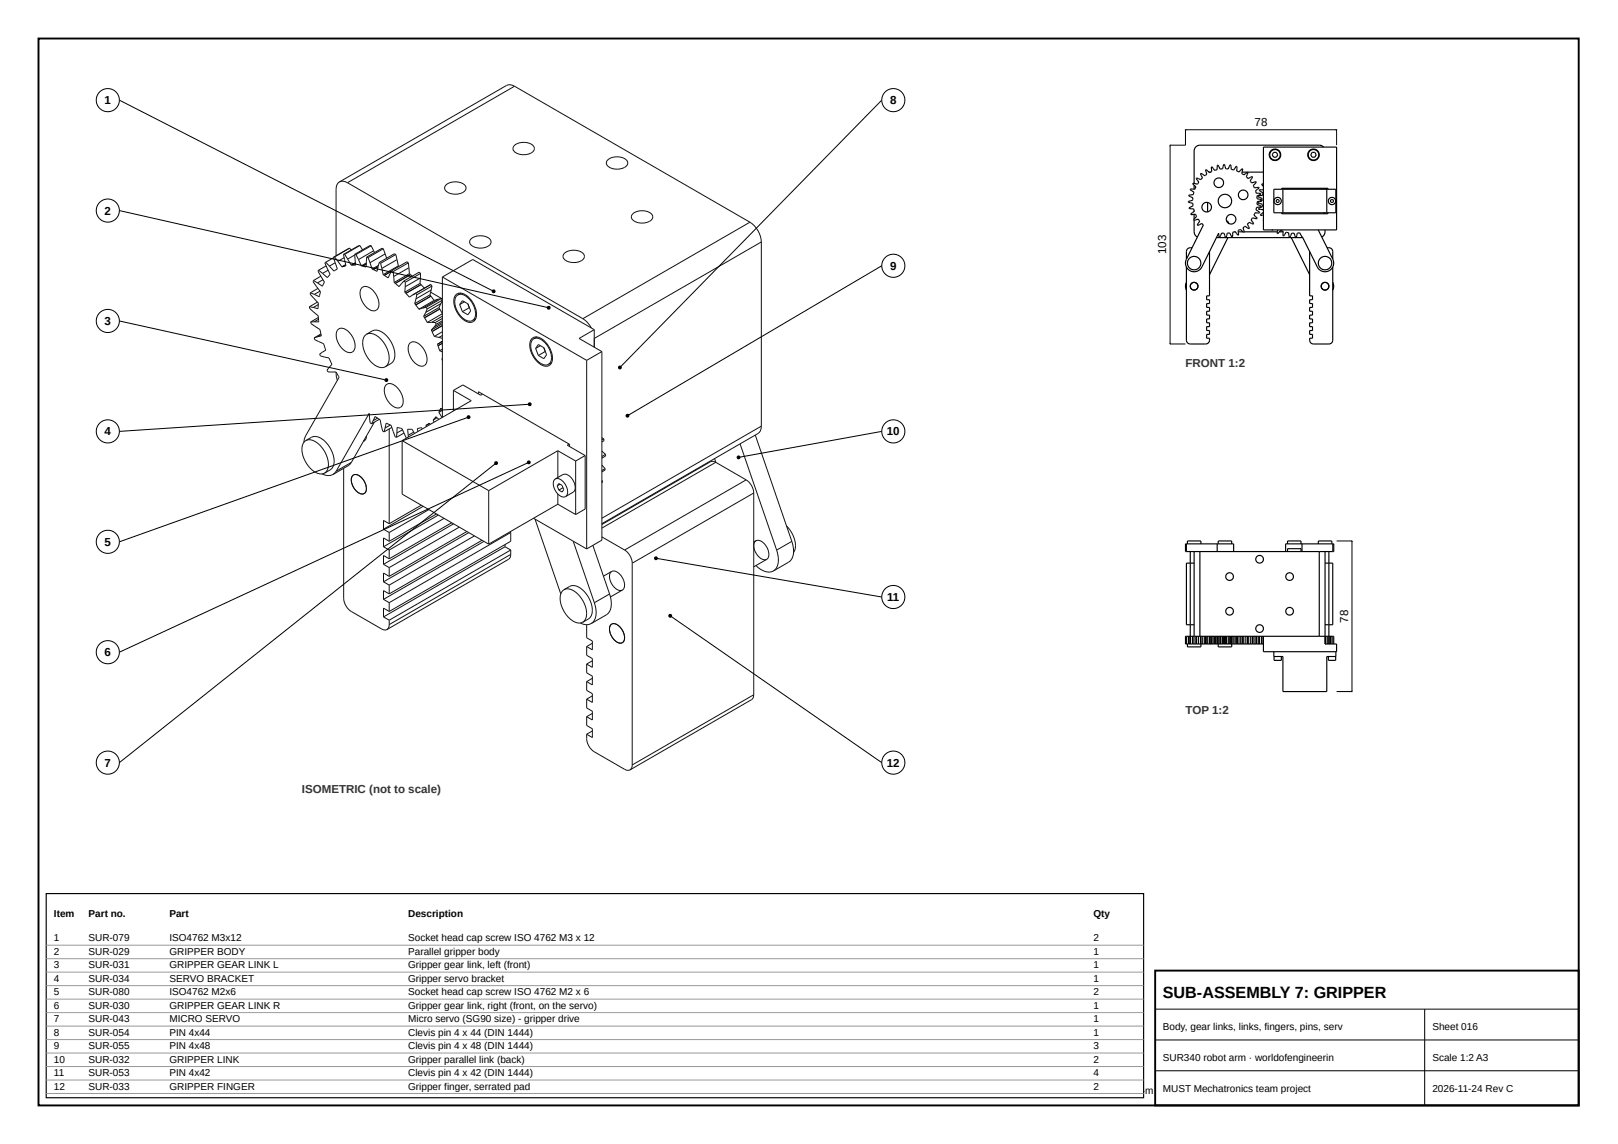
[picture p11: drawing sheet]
<svg xmlns="http://www.w3.org/2000/svg" width="420mm" height="297mm" viewBox="0 0 420 297" stroke-linecap="round" stroke-linejoin="round" font-family="sans-serif">
<path d="M10 10h400v277h-400zM300 252h110v35h-110z" fill="none" stroke="#000" stroke-width=".5"/>
<path d="M31 26l97.2 49.6M347.1 37.7v-4h-39.2v4h-4v51.6h4M347.1 140.4h4v39.1h-4M300 262h110M300 270h110M300 278h110M370 262v25" fill="none" stroke="#000" stroke-width=".26"/>
<g fill="none" stroke="#111" stroke-width=".26">
<path d="M133.6 22.4a2.1 2.1 0 0 0-2.1-.2l-43.4 25M133.6 22.4l61.2 35.3M133.6 22.4l-43.4 25M133.7 37.7a3.7 3.7 0 0 1 5 .6 1.51 1.51 0 0 1-1.4 1.7 3.4 3.4 0 0 1-4.1-1.2l.1-.5zM88.1 47.2a2.05 2.05 0 0 0-.8 2v17.2M88.1 47.2a2.1 2.1 0 0 1 2.1 .2M90.2 47.4l61.2 35.3M115.9 47.9a3.7 3.7 0 0 1 5.1 .6 1.52 1.52 0 0 1-1.4 1.7 3.5 3.5 0 0 1-4.1-1.1v-.6zM157.9 41.4a3.7 3.7 0 0 1 5.1 .6 1.51 1.51 0 0 1-1.4 1.7 3.4 3.4 0 0 1-4.1-1.1v-.6zM164.4 55.4a3.7 3.7 0 0 1 5.1 .6 1.51 1.51 0 0 1-1.4 1.7 3.4 3.4 0 0 1-4.1-1.1v-.6zM194.8 57.7a6.5 6.5 0 0 1 2.9 5.1M194.8 57.7l-43.4 25"/>
<path d="M80.4 79.6v.4l2.2 2 .2 1.6-1.2-.1M80.4 79.6l1 .2M80.6 76v.4l2.1 2.3-.1 1.1M80.6 76l1 .4M81.4 72.8l-.1 .3 1.9 2.6-.3 1.3-1.3-.6M81.4 72.8l1 .6M82.4 78.4l-2 1.2M82.6 74.9l-2 1.1M82.6 79.8v.3l-1.2-.3M82.6 79.8h.1M82.7 79.1l-1.3 .7M82.7 70.2l-.1 .2 .7 1.3"/>
<path d="M82.7 70.2l1.1 .8M83.1 75.6l-1.5 .8M83.3 71.7l.9 1.5-.5 1.1-1.3-.9M83.3 71.7l-1.9 1.1M83.8 71l1.2 1.1 .2-.2M83.9 72.6l-1.5 .8M84.6 68.1l-.2 .2 1.3 2.9-.5 .7M84.6 68.1l.9 1M84.7 69l-2 1.2M85.2 71.9h.1M85.2 70.2l-1.4 .8M85.5 69.1l1.2 1.3 .2-.2"/>
<path d="M86.6 66.8l1 3-.7 .4M86.6 66.8l.3-.1 .8 1.1M86.6 66.9l-2 1.2M86.9 70.2h.1M87 68.2l-1.5 .9M87.7 67.8l1.1 1.5M89 69.2l.8-.4-.8 .4M89 69.2l-.2 .1M89 69.2h.1M89.2 66.1l.6 2.9-.8 .2M89.4 66.9l-1.7 .9M89.5 66l-.3 .1"/>
<path d="M89.5 66l.8 1.3M89.8 68.7l-1 .6M90.3 67.3l.9 1.5M90.8 64.4l-.3 .1M90.8 64.4l.4 .5M90.8 64.4l-4.2 2.4M91.5 68.8h-.3M91.5 68.8h.1M92.1 66l.3 2.8h-.9M92.1 66l.3 .1M92.1 66.2l-1.8 1.1M92.3 68.2l-1.1 .6"/>
<path d="M92.3 68.3l-.8 .5M92.4 66.1l.7 1.3M93.1 67.4l.7 1.6M93.5 63.7l-4.3 2.4M93.5 63.7l.6 1.2M93.5 63.7l-4 2.3M93.8 69l.3 .1M94 74.7a1.82 1.82 0 0 1 2.4 .3 4.4 4.4 0 0 1 1.6 5.3 2.15 2.15 0 0 1-3.1-.8 4 4 0 0 1-.9-4.8zM94.1 69.1l1-.6-1 .6M94.1 69.1h.1M95.1 68.3l-1.3 .7M95.2 66.7l-.1 2.6-1-.2"/>
<path d="M95.2 66.7l.4 .2M95.6 66.9l.5 1.3M96.1 68.2l.5 1.7M96.4 63.8h-.3l-4 2.2M96.4 63.8l.6 1.3M96.4 63.8l-4 2.3M96.6 69.9l.3 .1M96.9 70h.1M97 65.1l.2 .5M97 65.1l-3.9 2.3M98.2 69.3l-1.3 .7M98.2 69.2l-1.3 .8"/>
<path d="M98.3 68.9l-1.7 1M98.5 68.2l-.6 2.2-1-.4M98.5 68.2l.3 .2M98.8 68.4l.4 1.3M99.2 69.7l.3 1.6M99.5 71.3l.3 .2M99.5 64.6l-.3-.1-4 2.2M99.5 64.6l.5 1.3M99.5 64.6l-3.9 2.3M99.8 71.5h.1M100 65.9l.4 1.2M100 65.9l-3.9 2.3"/>
<path d="M101.6 70.5l-1.8 1M101.7 70.4l-1.9 1.1M101.7 70.3l-.9 1.8-1-.6M101.7 70.3l.4 .2M102.1 70.5l.1 1.3M102.2 71.8l.2 1.5M102.4 73.3l.2 .3M102.6 73.6h.1M102.8 66.1l-.4-.2-3.9 2.3M102.8 66.1l.3 1.3M102.8 66.1l-4 2.3M103.1 67.4l.4 1.6"/>
<path d="M103.1 67.4l-3.9 2.3M103.5 69l.1 .2M103.5 69l-4 2.3M104.9 72.9l-1.3 1.5-.9-.8M104.9 72.9l.4 .4M105.1 75.9l.3 .2M105.2 74.4l-.1 1.5M105.3 73.3l-.1 1.1M105.4 76.1v.1M105.4 76.2l.9 .9 .9-.5M106 68.2l-.3-.2-4 2.3M106 68.2l.2 1.3"/>
<path d="M106 68.2l-3.9 2.3M106.2 69.5l.1 1.6M106.2 69.5l-4 2.3M106.3 71.1l.3 .2M106.3 71.1l-3.9 2.2M106.6 71.3h.1M106.6 71.3l-4 2.3M106.6 71.3l.5 .4M107.7 78.8l.3 .3M108 79.1v.1M108 79.2l.8 1.1M108 77.6l-.3 1.2"/>
<path d="M108.2 76.5l-.2 1.1M108.2 76.5l-.3-.4-.7 .5M109.1 73.6l.2 .3M109.1 73.6l-4 2.3M109.2 72.2l-.1 1.4M109.2 72.2l-4 2.2M109.2 71l-.3-.3-4 2.2M109.2 71v1.2M109.2 71l-3.9 2.3M109.3 73.9h.1M109.3 73.9l-3.9 2.2M109.4 73.9l.8 .9"/>
<path d="M109.4 73.9l-4 2.3M109.8 80l-1 .3M110.7 79.8l.2 .4M110.7 79.8l-.9 .2M111.7 76.5l.2 .4M111.7 76.5l-4 2.3M111.8 75.9l3.1 1.7M111.9 73.9l.3 .3M111.9 73.9l-.8 .4M111.9 73.9l-4.7 2.7M111.9 76.9h.1M111.9 76.9l-3.9 2.2"/>
<path d="M111.9 76.9l.8 1.1M111.9 76.9l-3.9 2.3M112 75.3l-.3 1.2M112 75.3l-4 2.3M112.2 74.2l-.2 1.1M112.2 74.2l-4 2.3M112.7 78l-3.9 2.3M113.8 77.7l-1.1 .3M113.8 77.7l-4 2.3M114 79.9l.2 .3M114 79.9l-4 2.2M114.5 78.8l-.5 1.1"/>
<path d="M114.5 78.8l-3.9 2.3M114.6 77.5l.3 .4-4 2.3M114.6 77.5l-.8 .2M114.6 77.5l-3.9 2.3M114.9 77.9l-.4 .9M114.9 71.9l7.9-4.5 31.5 18.2M114.9 71.9l37.5 21.7M114.9 71.9v36.5M114.9 77.8h-.1M118.3 76.6a2.27 2.27 0 0 1 3.4 .5 5.2 5.2 0 0 1 1.7 5.9 1.77 1.77 0 0 1-2.6 .3 6 6 0 0 1-2.7-6.3zM118.9 76.6l1-.2a5.3 5.3 0 0 1 3.4 6.1l-.6 .7M118.9 76.6a3.4 3.4 0 0 0 0 4.4 3.4 3.4 0 0 0 3.8 2.2"/>
<path d="M119.4 79.1l.7 1.8M119.7 76.1l-.8 .5M120.6 78.4l-1.2 .7M121.5 78.9l.7 1.8-.7 1-1.4-.8M121.5 78.9l-1.4-.8-.7 1M121.9 79.9l-1.8 1M122.4 61.9a3.7 3.7 0 0 1 5.1 .6 1.52 1.52 0 0 1-1.4 1.7 3.4 3.4 0 0 1-4.1-1.1v-.6zM146.7 65.7a3.7 3.7 0 0 1 5 .6 1.52 1.52 0 0 1-1.4 1.7 3.4 3.4 0 0 1-4.1-1.2l.1-.5zM197.7 62.8v47.8M197.7 62.8l-43.4 25.1M80.7 83.6l.1 .4 2.3 1.5 .3 1.3M81.6 87.7l.1 .5 2.3 1 .5 1.3"/>
<path d="M81.6 83.5l-.9 .1M82.4 87.4l-.8 .3M82.7 82.4l-2 1.2M82.7 82.9l-1.1 .6M83.3 86.7l-1.7 1M83.4 86.8h.1M83.4 86.8l.1 .4-1.1 .2M83.4 86.9l-1 .5M84.5 90.5h.1M84.5 90.5l.1 .4-1.6 1 .2 .5 2.2 .5 .8 1.7-1.3 1.5 .3 .4 2 .1 .8 1.2M87.3 96.6l.3 2.1M87.8 85.6a2.02 2.02 0 0 1 2.9 .7 4.3 4.3 0 0 1 1.1 4.8 2.16 2.16 0 0 1-3.1-.8 4 4 0 0 1-.9-4.7z"/>
<path d="M88 97.8h.1M88 97.8l.1 .1-8.7 15.3-.5 1.6M95.2 86.8a3.3 3.3 0 0 1 5.2 .4 6.6 6.6 0 0 1 1.9 6.3l-.8 .9-1.4 .8M95.2 86.8a3.4 3.4 0 0 0-.7 4.1 6.2 6.2 0 0 0 4.8 4.5l.8-.2M95.2 86.8a3.3 3.3 0 0 1 3.7 1.3 6.5 6.5 0 0 1 1.9 6.3l-.7 .8M100.3 99.9a2.03 2.03 0 0 1 2.9 .8 4.3 4.3 0 0 1 1.1 4.8 2.16 2.16 0 0 1-3.1-.8 4 4 0 0 1-.9-4.8zM106.4 89.1a2.02 2.02 0 0 1 3 .7 4.3 4.3 0 0 1 1.1 4.9 2.16 2.16 0 0 1-3.1-.8 4 4 0 0 1-1-4.8zM110 82.1l.2 .4M110.2 82.5h.1M110.3 82.5l.7 1.2M110.6 81.1l-.6 1M110.9 80.2l-.3 .9"/>
<path d="M112 85.7l.2 .4M112.1 83.7h.9M112.1 83.7h-1.1M112.2 86.1h.1M112.2 86.1l.6 1.2M112.7 84.9l-.7 .8M112.8 87.3l1.2 .3M113 83.7l.3 .5M113.3 84.2l-.6 .7M113.6 89.4l.1 .3M113.7 89.7l.1 .1M113.8 89.8l.4 1.3"/>
<path d="M114 87.6l.9 .2M114.2 80.2h.1M114.2 91.1l.7 .3M114.2 80.2l-4 2.3M114.2 80.2l.7 1.2M114.2 80.2l-3.9 2.3M114.8 93.5l.1 .1M114.9 93.5h.1M114.9 93.4l-.1 .1M114.9 93.1l-.1 .4M114.9 90.6l-.7 .5M114.9 89.1l-1.1 .7"/>
<path d="M114.9 89.1l-1.2 .6M114.9 88.6l-1.3 .8M114.9 87.1l-.9 .5M114.9 86.1l-2.1 1.2M114.9 84.5l-2.7 1.6M114.9 84l-2.9 1.7M114.9 83.7l-2.2 1.2M114.9 83.3l-1.6 .9M114.9 82.7l-1.9 1M114.9 82.1l-2.8 1.6M114.9 81.4l-3.9 2.3M123.6 82.7l-.9 .5"/>
<path d="M138.1 88a2.27 2.27 0 0 1 3.3 .5 5.3 5.3 0 0 1 1.7 5.9 1.79 1.79 0 0 1-2.6 .3 6 6 0 0 1-2.7-6.3zM138.6 88l1-.2a5.3 5.3 0 0 1 3.4 6.1l-.6 .7M138.6 88a3.4 3.4 0 0 0 0 4.4 3.4 3.4 0 0 0 3.8 2.2M139.1 90.5l.7 1.8M139.4 87.5l-.8 .5M140.3 89.7l-1.2 .8M141.2 90.2l.4 1.1M141.2 90.3l.7 1.8-.7 1-1.4-.8M141.2 90.3l-1.4-.9-.7 1.1M141.6 91.3l-1.8 1M141.6 91.3h.1M143.3 94.1l-.9 .5"/>
<path d="M151.4 82.7a6.3 6.3 0 0 1 2.2 2.4M152.4 93.6v48.9M154.3 85.6v4.5M154.3 85.6l-3.9 2.3 5.9 3.4M156.3 91.3l-3.9 2.3M156.3 91.3v48.9l-3.9 2.3M79.4 114.4a3.3 3.3 0 0 1 5.2 .4 6.5 6.5 0 0 1 1.9 6.3l-.7 .9-1.5 .8M79.4 114.4a4 4 0 0 0-.4 4.8 5.8 5.8 0 0 0 4.5 3.9l.8-.3M79.4 114.4a3.3 3.3 0 0 1 3.8 1.3 6.6 6.6 0 0 1 1.8 6.3l-.7 .8M94.6 114.5l-.2 .1M95.2 113.2l-.2 .8-.4 .5M96.5 110l-.4-.2-.2-2.5-8.6 15"/>
<path d="M96.9 109.2l-.4 .8M96.9 109.2l.5-1.1 1.3 .9 .7 2.9 .3 .2M97.2 109.6l-6 10.4M98.1 108.6l-1.2 .6M98.5 108.9l-2 1.1M100 111.1l-.3 1M101.1 111.3v24.7M101.3 110.3l-1-.5-.3 1.3M101.3 110.3h.1M101.3 110.3l.3 .1 1 3 .4 .1M101.4 110.3l-1.4 .8M101.8 111l-2.1 1.1"/>
<path d="M103.1 112.4v-1.4l1.3 .3 1.1 2.5M103.1 112.4l-.1 1.1M104.4 114.4l22.5 13M104.4 114.4v13.9l22.5 13M104.5 111.6l-1.4 .8M104.9 112.4l-1.9 1.1M106 113v.5M106.7 111.5l-.8-.1 .1 1.6M106.7 111.5h.1M106.8 111.5l.2-.1 .6 1.1M107.4 112.2l-1.4 .8M109.7 111.4l-.3-.4-1 .3 .1 .7"/>
<path d="M110.6 110.5l.1 .3M111.3 110.1l.2-.2-.9 .6M111.3 110.1l-.7 .4M111.3 110v.1M111.3 110l.2-.1 .2 .3M112.5 109l.2 .6M113 108.4l-.5 .6M113.1 108.4h-.1M113.1 108.4l.1-.2 .8 .7M113.3 108.3l-.3 .1M113.5 108.5l-1 .5M114 107l.8 1.4"/>
<path d="M114.4 106.2l-.4 .8M114.4 106.2l.1-.2 .4 .2M114.6 106.1l-.2 .1M114.9 106.5l-.9 .5M117.7 101.4l4.7 2.6-18 10.4M117.7 101.4l2.5-1.5 4.6 2.7 .5-.3M117.7 101.4v5.3M124.3 102.3v-.6l23.6 13.7v.5M144.9 117l4.6 2.7M144.9 117l-18 10.4M144.9 117v7M147.8 115.3l-.5 .3 4.7 2.7"/>
<path d="M149.5 119.7v13.9M152 118.3l-2.5 1.4M152 118.3v13.9l-2.5 1.4M156.3 117.1l1 .9M156.3 113.6l.5 .4M156.8 114l.1 .4-.6 .3M156.8 114l-.5 .2M157.3 118v.4l-1 .5M157.3 118l-1 .5M185.6 119.1l.3 .9M192.2 115.2l9.5 27.6M196.1 113l9.5 27.5"/>
<path d="M197.7 110.6a2.05 2.05 0 0 1-.8 1.9l-40.6 23.5M197.7 110.6l-41.4 23.9M83.6 123a2.97 2.97 0 0 0 2.9 .2M87.3 122.3l-.8 .9M89.2 121.6v33.7a4.4 4.4 0 0 0 2 3.4l7.9 4.6 .8 .3 .6-.2M91.2 120l-.8 .9-3.9 2.3M91.2 120l-3.9 2.3M91.8 123.3l.3-.1a3.6 3.6 0 0 1 2.8 4.6l-.3 .3M91.8 123.3a2.45 2.45 0 0 0 0 3.2 2.46 2.46 0 0 0 2.8 1.6M91.8 123.3l-.2 .2a3.6 3.6 0 0 0 2.5 4.8l.5-.2M91.8 123.3a2.64 2.64 0 0 1 3 2.1l.4 1.5-.2 .7-.4 .5M99.6 137.4l1.5 .8"/>
<path d="M101.1 138.2v2.3M101.1 136l-1.5-.9v2.3M109.4 131.2l-8.3 4.8M109.9 131.4l-10.3 6M111.4 132.3l-10.3 5.9M113.4 133.4l-12.3 7.1M113.8 133.7l-14.2 8.2M115.3 134.6l-14.2 8.2M117.3 135.7l-16.2 9.4M117.8 136l-18.2 10.5M119.3 136.9l-18.2 10.5M121.2 138l-20.1 11.6"/>
<path d="M121.7 138.3l-22.1 12.8M123.2 139.1l-22.1 12.8M126.9 127.4v13.9M132.4 138.1l.2 .1M132.6 138.2v2.3l-31.5 18.2M132.6 138.2l-31.5 18.3M138.6 134.5l13.8 8M138.9 134.8l6.7 19.4M144.2 124.3l2-1.1a2.61 2.61 0 0 1 2.9 2 1.96 1.96 0 0 1-.3 2.6l-1.9 1.1M144.2 124.3a2.6 2.6 0 0 1 2.9 2 1.99 1.99 0 0 1-.2 2.6M144.2 124.3a2.83 2.83 0 0 0 .6 3.9l1.1 .8 1-.1M144.7 126.1l.4-.6 .9 .5 .4 1.1-.4 .6-.9-.5"/>
<path d="M144.7 126.1l.4 1.1M144.9 128.2v2.7M144.9 130.9l4.6 2.7M144.9 130.9l-18 10.4M145.4 125.7l-.7 .4M146.2 126.6l-1.1 .6M156.3 139.4l5.9 3.4M156.3 124.7l.2 .3M156.3 120.7l.9 1M156.5 125l-.2 .3M156.5 125l-.2 .1M157.2 121.7l-.1 .3-.8 .5"/>
<path d="M157.2 121.7l-.9 .5M185.9 120l-.8-.2-.6 .1-28.2 16.3M185.9 120l7.9 4.6M185.9 120l-29.6 17.1M193.8 124.6a4.4 4.4 0 0 1 1.9 3.4M193.8 124.6l-31.6 18.2M195.7 128v52.4M195.7 128l-31.5 18.2M204.3 136.5a6.7 6.7 0 0 1 2 6.6l-.2 .3M99.6 155.6l1.5 .9M99.6 151.1l1.5 .8M99.6 146.5l1.5 .9"/>
<path d="M99.6 141.9l1.5 .9M101.1 142.8v2.3M101.1 147.4v2.2M101.1 151.9v2.3M101.1 156.5v2.2M101.1 158.7l-1.5-.8v2.3M101.1 140.5l-1.5-.8v2.2M101.1 145.1l-1.5-.9v2.3M101.1 149.6l-1.5-.8v2.3M101.1 154.2l-1.5-.9v2.3M125.2 140.3l-24.1 13.9M125.7 140.6l-26.1 15"/>
<path d="M131.2 141.4v.5M131.2 141.9l1.4 .9M131.2 141.9l-31.6 18.3M132.6 143.9l-.1 .8-.4 .5-31.6 18.2M132.6 142.8v1.1M132.6 142.8l-31.5 18.2M132.6 143.9l-31.5 18.3M146.5 153.1a3.2 3.2 0 0 1 3.2-.9 6.9 6.9 0 0 1 3.9 7.6l-.8 .9-1.5 .8M146.5 153.1a3.3 3.3 0 0 1 3.7 1.3 6.6 6.6 0 0 1 1.9 6.3l-.8 .8M146.5 153.1a3.3 3.3 0 0 0-.8 3.9 6.6 6.6 0 0 0 4.5 4.8l1.1-.3M148.9 140.5l5.5 16M154 141.6l4.3 12.6"/>
<path d="M154.4 156.5a4.5 4.5 0 0 1-.9 5.4M158.3 154.2a4.5 4.5 0 0 1-.8 5.4l-4 2.3M158.3 154.2l-3.9 2.3M158.9 148.4l.2-.2a3.5 3.5 0 0 1 2.7 4.8l-.2 .2M158.9 148.4a2.45 2.45 0 0 0 0 3.2 2.46 2.46 0 0 0 2.7 1.6M158.9 148.4l-2.2 1.2M161.6 153.2l-3.1 1.8M162.2 142.8a4.3 4.3 0 0 1 2 3.4M164.2 146.2v52.4M196.3 146.8a4 4 0 0 0 4.6 1.4M196.3 140.4a2.9 2.9 0 0 1 3.2 2.4 1.88 1.88 0 0 1-.4 2.4M196.3 140.4l-.2 .2a3.6 3.6 0 0 0 2.5 4.7l.5-.1"/>
<path d="M196.3 140.4l-.6 .3M199.1 145.2l-3.4 2M201.7 142.8a4.5 4.5 0 0 1-.8 5.4M205.6 140.5l.3 .9a4.1 4.1 0 0 1-1.1 4.6l-3.9 2.2M205.6 140.5l-3.9 2.3M99.6 160.2l1.5 .8M101.1 162.2l-.2 .7-.4 .5M101.1 161v1.2M150.7 161.8a2.97 2.97 0 0 0 2.8 .1M152.4 162.2v3.4l1.4 .8v2.3l-1.4-.8M152.4 167.9v2.2l1.4 .9v2.3l-1.4-.9M152.4 172.4v2.3l1.4 .8v2.3l-1.4-.8"/>
<path d="M152.4 177v2.2l1.4 .9v2.3l-1.4-.9M153.8 176.1l-1.4 .9M153.8 171.6l-1.4 .8M153.8 167l-1.4 .9M158.9 162l.2-.1a3.6 3.6 0 0 1 2.9 4.6l-.4 .3M158.9 162a2.45 2.45 0 0 0 0 3.2 2.43 2.43 0 0 0 2.7 1.6M158.9 162a2.17 2.17 0 0 1 2.6 1.4 2.54 2.54 0 0 1 .1 3.4M152.4 190.6a4.6 4.6 0 0 0 1.9 4.6l7.9 4.5 .8 .3 .6-.1M152.4 181.5v2.3l1.4 .8v2.3l-1.4-.8M152.4 186.1v2.2l1.4 .9v2.3l-1.4-.9M153.8 185.2l-1.4 .9M153.8 189.8l-1.4 .8"/>
<path d="M153.8 180.7l-1.4 .8M164.2 198.6l-.2 .8-.4 .5M195.7 180.4l-.1 .8-.4 .5-31.6 18.2M195.7 180.4l-31.5 18.2"/>
</g>
<g fill="none" stroke="#000" stroke-width=".3">
<path d="M328.1 38.2h19v21.5h-19zM330.8 39.6h.7l.3 .6-.3 .6h-.7l-.4-.6zM340.8 39.6h.7l.3 .6-.3 .6h-.7l-.4-.6zM343.7 38.2l-.5-.4-.6-.1h-31.3l-.6 .3-.5 .9-.1 8.7M309.8 53.3l-1 .7v.2h1.2l.1 .5M309.8 53.3h.1M309.9 50.4l-1.2 .3v.2l1.1 .4-.1 .7-1.1 .3v.2l1.2 .3v.5M309.9 50.4h.1M310.1 57.2l1.1-.3 .4 .5-.7 1 .1 .1 1.1-.5 .4 .4M310.1 48.1l.5 .4-.3 .6h-1.2v.1l1 .7-.2 .5M310.1 57.2l.1 3.3 .2 .6 .6 .4M310.1 48.1v1"/>
<path d="M310.1 54.7v.2M310.1 55.7v1.2M310.1 54.7h.1M310.1 54.7l-.9 .9 .1 .1 1.2-.1 .3 .6-.8 .9 .1 .1M311 47.7v.1l-1.2-.2-.1 .1 .4 .4M311.1 47.7h-.1M311.9 46.5l-.1 .2-1-.5-.2 .1 .7 1-.2 .4M311.9 46.5h.1M312.5 58.4h.1M312.5 58.4l-4.4 8.9a2.25 2.25 0 0 0 1 3 2.25 2.25 0 0 0 3-1l4.4-8.7 .1 1h.2l.5-1.1 .5 .1M313.6 52.6v2.4M314 44.7h.4"/>
<path d="M315.6 44.2l-.9-.9-.1 .1 .1 1.1-.6 .3-.9-.8-.1 .1 .3 1.2-.5 .3-1-.6-.1 .1 .5 1.1-.4 .3M315.6 44.2h.1M317 43.9l-.7-1h-.1l-.1 1.2-.5 .1M317 43.9h.1M317 43.9l.5-.1 .3-1.1h.2l.3 1.1 .7 .1 .5-1.1h.1l.2 1.2 .6 .1 .7-.9h.1v1.2l.6 .3 .8-.9 .1 .1-.2 1.1 .1 .1M318.5 57.3l.6 .7M322 59.6l-.5 .2 .2 1.2-.2 .1-.7-1-.6 .2-.1 1.2h-.2l-.7-1M322 59.6h.1M322.6 44.7h5.5M322.6 45.1h.1M322.6 45.1l.4 .3 1-.7 .1 .1-.4 1.1 .4 .5 1.1-.6 .1 .2-.6 1 .1 .1M323.2 58.8l-.4 .3 .3 1.2-.1 .1-.9-.9-.1 .1"/>
<path d="M323.2 58.8h.1M324.3 57.8l-.4 .4 .6 1.1-.2 .1-1-.7-.1 .1M324.3 57.8h.1M324.8 47.1l.2 .4 1.2-.3 .1 .1-.8 .9v.1M324.8 47.1h.1M325.2 56.7l-.3 .4 .7 1-.1 .1-1.1-.5-.1 .1M325.2 56.7h.1M325.5 48.3h.1M325.5 48.3l.3 .5 1.1-.2 .1 .2-.9 .9M325.9 55.4l-.2 .4 .8 .9-.1 .1-1.2-.1M325.9 55.4h.1M326.1 49.7h.1"/>
<path d="M326.1 49.7l.1 .5h1.2v.2l-1 .5v.2M326.4 51.1l.1 .5 1.1 .3v.2l-1.1 .3-.1 .7 1.1 .4v.2l-1.2 .1-.1 .7 .9 .6v.2l-1.2-.1v.2M326.4 51.1h.1M327.8 51.7l-.1 .5-1.1 .3v.2l1.2 .3v.1M327.8 51.7h.1M327.8 53.1l.1 .5-1.1 .6 .1 .2h1.1l.1 .2M327.8 53.1h.1M328.1 54.6v.1M328.1 54.6h.1M328.1 57.2v.1M328.1 55.1l-.8 .7 .1 .1 .7-.1M328.1 49.3h-1l-.1 .1 1 .7-.1 .6-1.2 .2v.2l1.1 .4v.2"/>
<path d="M328.1 47.8l-.4-.1-.1 .2 .5 .5M330.3 59.7h.3M330.8 49.1h16.1v6.1h-16.1zM331.6 51.8h.4l.2 .4-.2 .4h-.4l-.2-.4zM331.9 59.7l-.2 .9 .1 .1 .8-.9 .2 .1M332.8 59.9h.1M332.8 59.9l.4 .2v1.1l.2 .1 .6-1h.1M332.9 49.1v-.2h12v.2M332.9 55.2v.3h12v-.3M333.2 49.1v6.1M342.3 59.7l3.8 7.6a2.25 2.25 0 0 1-1 3 2.25 2.25 0 0 1-3-1l-4.5-8.9-.7 .1-.3 1.2h-.1l-.4-1.1h-.5M343.9 55.2l-.1 .3"/>
<path d="M344.1 59.7l-.1 1.1-.7 .7M344.1 55.2v.3M344.6 49.1v6.1M344.6 48.9l-.3 .2M345.7 51.8h.4l.2 .4-.2 .4h-.4l-.2-.4zM308.1 73.3l-.2 1.2 .2 .8M308.1 73.3h.1M309.6 64.3l-.7 .1-.7 .4-.1 2.5M314.1 65.3v11.5h-.7v1h.7v1h-.7v1h.7v1h-.7v1h.7v1h-.7v1h.7v1h-.7v1h.7v1h-.7v1h.7v.5l-.3 .7-.4 .3h-4.5l-.5-.3-.3-.4v-19.3M315.9 61.7h22.4M317.8 60.6h.1M318.9 61.7l-4.8 9.6"/>
<path d="M319.2 60.5h.1M319.2 60.5h-.5l-.3 1.2h-.1l-.4-1.1h-.1M320.6 60.2h.2M321.6 60.2h1.2M323.1 60.2h8.6M332.3 60.2h.9M334.1 60.3h.1M334.2 60.3l.4 .1 .2 1.2h.2l.6-1M335.3 61.7l4.8 9.6M335.6 60.6h.1M337 60.5h.1M340.1 65.3v11.5h.8v1h-.8v1h.8v1h-.8v1h.8v1h-.8v1h.8v1h-.8v1h.8v1h-.8v1h.8v1h-.8v.5l.3 .7 .5 .3h4.5l.4-.3 .3-.4v-19.3"/>
<path d="M344.6 64.3l.8 .1 .6 .4 .1 2.5M346.1 73.3h.1M346.1 73.3l.3 1.2-.3 .8M308.1 141.2h-.2v2h.2M308.1 141.2v2M308.1 143.2h2M308.1 141.2h8M308.4 141.2v-.8h3.5v.8M309.1 143.2v24M310.1 143.2h1.5M310.1 146.2h-2v16h2M310.1 143.2v22"/>
<path d="M311.6 143.2h31M311.6 143.2v22M316.1 141.2h4.3v2M316.1 141.2v2M316.4 141.2v-.8h3.5v.8M334.4 143.2v-.8h3.5v.8M334.4 141.2v-.8h3.5v.8M338.1 141.2h-4.2v2M338.1 141.2h8M338.1 141.2v2M342.4 141.2v-.8h3.5v.8M342.6 143.2h1.5"/>
<path d="M342.6 143.2v22M344.1 146.2h2v16h-2M344.1 143.2v24h3v2h-19v-4M344.1 143.2h2M345.1 143.2v22M346.1 141.2h.3v2h-.3M346.1 141.2v2M308.1 165.2h-.2v2h.2M308.1 165.2v2M308.1 165.2h2M308.1 167.2h20M308.6 165.2v2"/>
<path d="M308.7 165.2v2M309.1 165.2v2M309.7 165.2v2M309.8 165.2v2M310.1 165.2h1.5M310.3 165.2v2M310.6 165.2v2M310.8 165.2v2M311.2 165.2v2M311.6 165.2h31M311.8 165.2v2M311.9 165.2v2.7h-3.5v-.7"/>
<path d="M312.4 165.2v2M312.9 165.2v2M313 165.2v2M313.1 165.2v2M313.3 165.2v2M313.6 165.2v2M314.1 165.2v2M314.2 165.2v2M314.6 165.2v2M314.7 165.2v2M315.1 165.2v2M315.4 165.2v2"/>
<path d="M315.6 165.2v2M316.1 165.2v2M316.2 165.2v2M316.3 165.2v2M316.6 165.2v2M316.9 165.2v2M317 165.2v2M317.5 165.2v2M317.7 165.2v2M317.8 165.2v2M318 165.2v2M318.1 165.2v2"/>
<path d="M318.3 165.2v2M318.5 165.2v2M319 165.2v2M319.2 165.2v2M319.5 165.2v2M319.6 165.2v2M319.7 165.2v2M319.8 165.2v2M319.9 165.2v2.7h-3.5v-.7M319.9 165.2v2M320.4 165.2v2M320.8 165.2v2"/>
<path d="M321.1 165.2v2M321.2 165.2v2M321.3 165.2v2M321.8 165.2v2M322.2 165.2v2M322.6 165.2v2M322.8 165.2v2M323 165.2v2M323.5 165.2v2M324 165.2v2M324.1 165.2v2M324.7 165.2v2"/>
<path d="M325.2 165.2v2M325.3 165.2v2M325.7 165.2v2M326.2 165.2v2M326.3 165.2v2M326.4 165.2v2M326.9 165.2v2M327 165.2v2M327.1 165.2v2M327.6 165.2v2M327.7 165.2v2M330.8 169.2v1.2h2.4v9.1h11.4v-9.1h2.3"/>
<path d="M330.9 170.4v1h1.9v-1M342.6 165.2h3.5M344.2 165.2v2M344.3 165.2v2M344.9 165.2v2M345.4 165.2v2M345.6 165.2v2M346.1 165.2h.3v2M346.1 165.2v2M346.9 169.2v2.2h-1.9v-1"/>
<circle cx="313.4" cy="53.8" r="1.25"/>
<circle cx="316.5" cy="47.4" r="1.25"/>
<circle cx="318.1" cy="52.2" r="1.75"/>
<circle cx="319.7" cy="56.9" r="1.25"/>
<circle cx="322.9" cy="50.6" r="1.25"/>
<circle cx="331.1" cy="40.2" r="1.5"/>
<circle cx="331.1" cy="40.2" r="1.38"/>
<circle cx="331.8" cy="52.2" r=".95"/>
<circle cx="341.1" cy="40.2" r="1.5"/>
<circle cx="341.1" cy="40.2" r="1.38"/>
<circle cx="345.9" cy="52.2" r=".95"/>
<circle cx="310.1" cy="74.3" r="1"/>
<circle cx="310.1" cy="68.3" r="1.75"/>
<circle cx="344.1" cy="68.3" r="1.75"/>
<circle cx="344.1" cy="74.3" r="1"/>
<circle cx="319.3" cy="149.7" r="1"/>
<circle cx="319.3" cy="158.7" r="1"/>
<circle cx="327.1" cy="145.2" r="1"/>
<circle cx="334.9" cy="158.7" r="1"/>
<circle cx="334.9" cy="149.7" r="1"/>
<circle cx="327.1" cy="163.2" r="1"/>
</g>
<g fill="#000">
<path d="M303.9 37.4l.1 .6h-.3zM307.6 33.7l.5-.2v.4zM346.8 33.5l.6 .2-.6 .2zM303.7 89h.3l-.1 .6zM351.1 140.2l.2 .5h-.3zM351 179.3h.3l-.2 .5z"/>
<circle cx="128.2" cy="75.6" r=".5"/>
</g>
<circle cx="28" cy="26" r="3" fill="#fff"/>
<g fill="none" stroke="#000" stroke-width=".26">
<path d="M31 54.7l111.5 25.2"/>
<circle cx="28" cy="26" r="3"/>
</g>
<circle cx="142.5" cy="79.9" r=".5" fill="#000"/>
<circle cx="28" cy="54.7" r="3" fill="#fff"/>
<g fill="none" stroke="#000" stroke-width=".26">
<path d="M31 83.3l69.3 15.4"/>
<circle cx="28" cy="54.7" r="3"/>
</g>
<circle cx="100.3" cy="98.7" r=".5" fill="#000"/>
<circle cx="28" cy="83.3" r="3" fill="#fff"/>
<g fill="none" stroke="#000" stroke-width=".26">
<path d="M137.6 104.9l-106.6 7.1"/>
<circle cx="28" cy="83.3" r="3"/>
</g>
<circle cx="137.6" cy="104.9" r=".5" fill="#000"/>
<circle cx="28" cy="112" r="3" fill="#fff"/>
<g fill="none" stroke="#000" stroke-width=".26">
<path d="M121.7 108.3l-90.7 32.4"/>
<circle cx="28" cy="112" r="3"/>
</g>
<circle cx="121.7" cy="108.3" r=".5" fill="#000"/>
<circle cx="28" cy="140.7" r="3" fill="#fff"/>
<g fill="none" stroke="#000" stroke-width=".26">
<path d="M137.3 120l-106.3 49.3"/>
<circle cx="28" cy="140.7" r="3"/>
</g>
<circle cx="137.3" cy="120" r=".5" fill="#000"/>
<circle cx="28" cy="169.3" r="3" fill="#fff"/>
<g fill="none" stroke="#000" stroke-width=".26">
<path d="M128.8 120.2l-97.8 77.8"/>
<circle cx="28" cy="169.3" r="3"/>
</g>
<circle cx="128.8" cy="120.2" r=".5" fill="#000"/>
<circle cx="28" cy="198" r="3" fill="#fff"/>
<g fill="none" stroke="#000" stroke-width=".26">
<path d="M229 26l-68 69.4"/>
<circle cx="28" cy="198" r="3"/>
</g>
<circle cx="161" cy="95.4" r=".5" fill="#000"/>
<circle cx="232" cy="26" r="3" fill="#fff"/>
<g fill="none" stroke="#000" stroke-width=".26">
<path d="M229 69l-66 38.9"/>
<circle cx="232" cy="26" r="3"/>
</g>
<circle cx="163" cy="107.9" r=".5" fill="#000"/>
<circle cx="232" cy="69" r="3" fill="#fff"/>
<g fill="none" stroke="#000" stroke-width=".26">
<path d="M229 112l-37.2 6.7"/>
<circle cx="232" cy="69" r="3"/>
</g>
<circle cx="191.8" cy="118.7" r=".5" fill="#000"/>
<circle cx="232" cy="112" r="3" fill="#fff"/>
<g fill="none" stroke="#000" stroke-width=".26">
<path d="M170.4 144.9l58.6 10.1"/>
<circle cx="232" cy="112" r="3"/>
</g>
<circle cx="170.4" cy="144.9" r=".5" fill="#000"/>
<circle cx="232" cy="155" r="3" fill="#fff"/>
<g fill="none" stroke="#000" stroke-width=".26">
<path d="M174.1 159.9l54.9 38.1"/>
<circle cx="232" cy="155" r="3"/>
</g>
<circle cx="174.1" cy="159.9" r=".5" fill="#000"/>
<circle cx="232" cy="198" r="3" fill="#fff"/>
<circle cx="232" cy="198" r="3" fill="none" stroke="#000" stroke-width=".26"/>
<path d="M12 232h285v53h-285z" fill="#fff"/>
<path d="M12 232h285v53h-285z" fill="none" stroke="#000" stroke-width=".3"/>
<path d="M12 245.4h285M12 248.9h285M12 252.4h285M12 255.9h285M12 259.4h285M12 262.9h285M12 266.4h285M12 269.9h285M12 273.4h285M12 276.9h285M12 280.4h285M12 283.9h285" fill="none" stroke="#999" stroke-width=".26"/>
<text font-size="4.2" x="302" y="259">SUB-ASSEMBLY 7: GRIPPER</text>
<g font-size="3">
<text x="27.2" y="27.1">1</text>
<text x="231.2" y="27.1">8</text>
<text x="325.8" y="32.7">78</text>
<text x="27.2" y="55.7">2</text>
<text x="231.2" y="70">9</text>
<text x="302.9" y="66" transform="rotate(-90 302.9 66)">103</text>
<text x="27.2" y="84.4">3</text>
<text x="27.2" y="113">4</text>
<text x="230.3" y="113">10</text>
<text x="27.2" y="141.7">5</text>
<text x="230.4" y="156">11</text>
<text x="350.1" y="161.7" transform="rotate(-90 350.1 161.7)">78</text>
<text x="27.2" y="170.4">6</text>
<text x="27.2" y="199">7</text>
<text x="230.3" y="199">12</text>
</g>
<g font-size="3" fill="#333">
<text x="307.9" y="95.3">FRONT 1:2</text>
<text x="307.9" y="185.5">TOP 1:2</text>
<text x="78.4" y="206">ISOMETRIC (not to scale)</text>
</g>
<g font-size="2.6">
<text x="14" y="238">Item</text>
<text x="23" y="238">Part no.</text>
<text x="44" y="238">Part</text>
<text x="106" y="238">Description</text>
<text x="284" y="238">Qty</text>
<text x="14" y="244.4">1</text>
<text x="23" y="244.4">SUR-079</text>
<text x="44" y="244.4">ISO4762 M3x12</text>
<text x="106" y="244.4">Socket head cap screw ISO 4762 M3 x 12</text>
<text x="284" y="244.4">2</text>
<text x="14" y="247.9">2</text>
<text x="14" y="251.4">3</text>
<text x="23" y="247.9">SUR-029</text>
<text x="23" y="251.4">SUR-031</text>
<text x="44" y="247.9">GRIPPER BODY</text>
<text x="44" y="251.4">GRIPPER GEAR LINK L</text>
<text x="106" y="247.9">Parallel gripper body</text>
<text x="106" y="251.4">Gripper gear link, left (front)</text>
<text x="284" y="247.9">1</text>
<text x="284" y="251.4">1</text>
<text x="14" y="254.9">4</text>
<text x="23" y="254.9">SUR-034</text>
<text x="44" y="254.9">SERVO BRACKET</text>
<text x="106" y="254.9">Gripper servo bracket</text>
<text x="284" y="254.9">1</text>
<text x="14" y="258.4">5</text>
<text x="14" y="261.9">6</text>
<text x="23" y="258.4">SUR-080</text>
<text x="23" y="261.9">SUR-030</text>
<text x="44" y="258.4">ISO4762 M2x6</text>
<text x="44" y="261.9">GRIPPER GEAR LINK R</text>
<text x="106" y="258.4">Socket head cap screw ISO 4762 M2 x 6</text>
<text x="106" y="261.9">Gripper gear link, right (front, on the servo)</text>
<text x="284" y="258.4">2</text>
<text x="284" y="261.9">1</text>
<text x="14" y="265.4">7</text>
<text x="14" y="268.9">8</text>
<text x="23" y="265.4">SUR-043</text>
<text x="23" y="268.9">SUR-054</text>
<text x="44" y="265.4">MICRO SERVO</text>
<text x="44" y="268.9">PIN 4x44</text>
<text x="106" y="265.4">Micro servo (SG90 size) - gripper drive</text>
<text x="106" y="268.9">Clevis pin 4 x 44 (DIN 1444)</text>
<text x="284" y="265.4">1</text>
<text x="284" y="268.9">1</text>
<text x="302" y="267.5">Body, gear links, links, fingers, pins, serv</text>
<text x="372" y="267.5">Sheet 016</text>
<text x="14" y="272.4">9</text>
<text x="14" y="275.9">10</text>
<text x="23" y="272.4">SUR-055</text>
<text x="23" y="275.9">SUR-032</text>
<text x="44" y="272.4">PIN 4x48</text>
<text x="44" y="275.9">GRIPPER LINK</text>
<text x="106" y="272.4">Clevis pin 4 x 48 (DIN 1444)</text>
<text x="106" y="275.9">Gripper parallel link (back)</text>
<text x="284" y="272.4">3</text>
<text x="284" y="275.9">2</text>
<text x="302" y="275.5">SUR340 robot arm · worldofengineerin</text>
<text x="372" y="275.5">Scale 1:2 A3</text>
<text x="14" y="279.4">11</text>
<text x="23" y="279.4">SUR-053</text>
<text x="44" y="279.4">PIN 4x42</text>
<text x="106" y="279.4">Clevis pin 4 x 42 (DIN 1444)</text>
<text x="284" y="279.4">4</text>
<text x="14" y="282.9">12</text>
<text x="23" y="282.9">SUR-033</text>
<text x="44" y="282.9">GRIPPER FINGER</text>
<text x="106" y="282.9">Gripper finger, serrated pad</text>
<text x="230" y="284">Units mm · First-angle projection (ISO 128-30) · ISO 2768-</text>
<text x="284" y="282.9">2</text>
<text x="297.4" y="284">m</text>
<text x="302" y="283.5">MUST Mechatronics team project</text>
<text x="372" y="283.5">2026-11-24 Rev C</text>
</g>
</svg>
